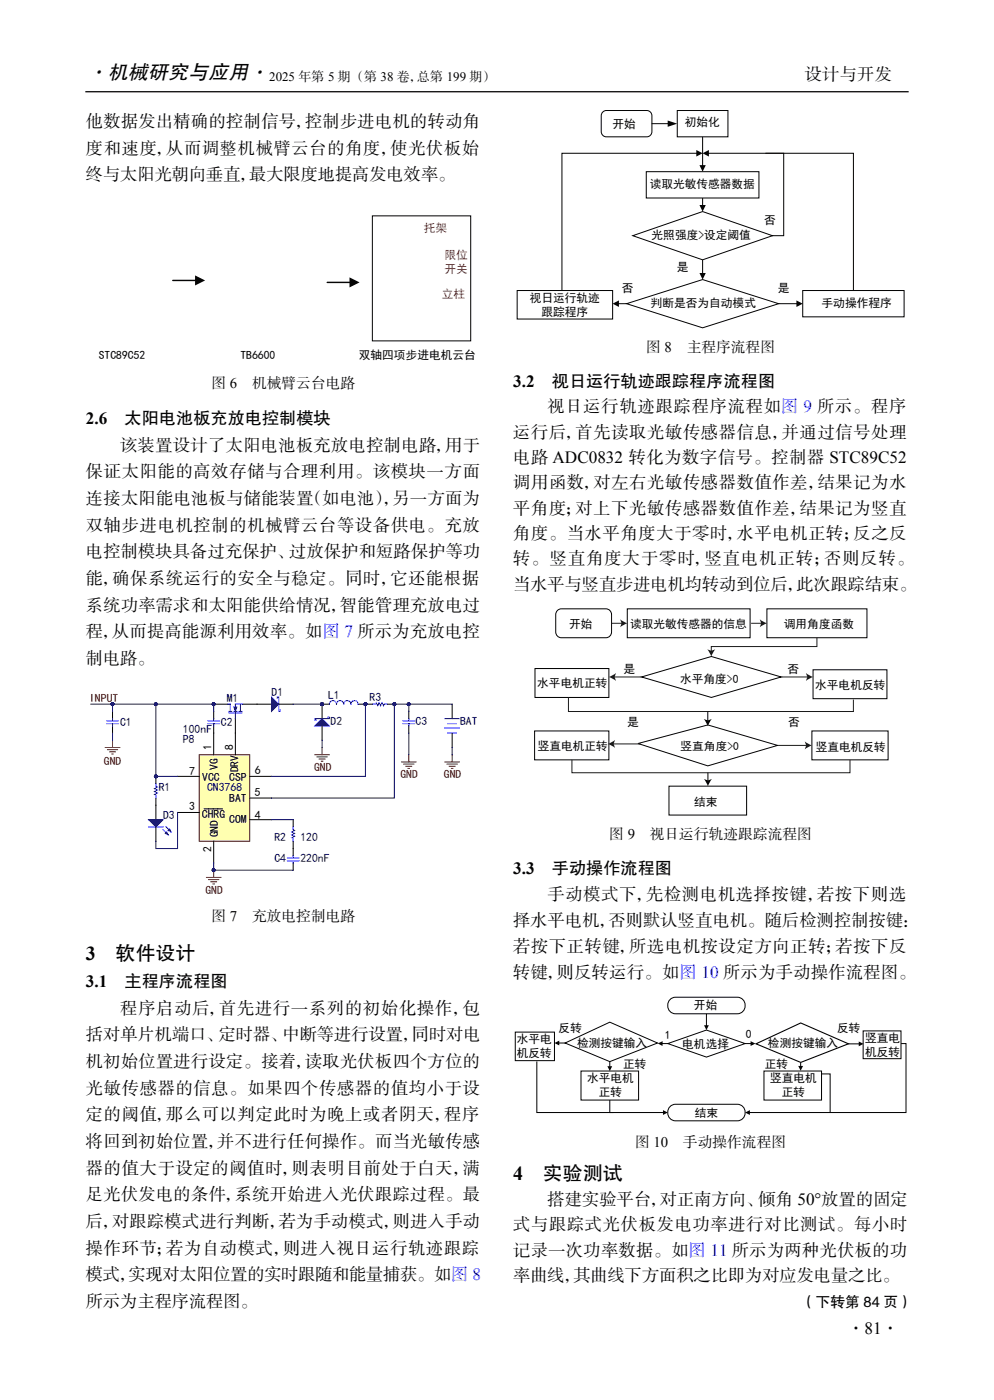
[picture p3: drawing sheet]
<svg xmlns="http://www.w3.org/2000/svg" width="210mm" height="296mm" viewBox="0 0 210 296" stroke-linecap="round" stroke-linejoin="round" font-family="sans-serif">
<path d="M78.7 45.6h20.7v26.5h-20.7z" fill="none" stroke="#000" stroke-width=".21"/>
<path d="M36.5 59.3h5M69.1 59.7h5" fill="none" stroke="#000" stroke-width=".3"/>
<path d="M41.2 58.2l2.1 1.1-2.1 1.1zM73.8 58.6l2.2 1.1-2.2 1.1z" fill="#000"/>
<path d="M42.1 159.6h10.7v18.3h-10.7z" fill-rule="evenodd" fill="#ffffb0" stroke="#800000" stroke-width=".21"/>
<g fill="none" stroke="#000" stroke-width=".21">
<path d="M23.8 150.4v1.5M23.8 153.5v1.5M45.1 150.4v1.5M45.1 153.5v6.1M49.7 155v4.6M32.9 164.1v1.6M37.5 171.8h4.6M37.5 164.1h4.6M43.2 171h3.8M45.1 177.9v4.6M52.8 173.3h4.6M52.8 168.7h4.6"/>
<path d="M52.8 164.1h4.6M61.9 173.3v1.5M61.9 177.9v1.5"/>
</g>
<path d="M22.6 152.4h2.4M22.6 153h2.4M23.8 151.9v.5M23.8 153v.5M43.9 152.4h2.5M43.9 153h2.5M45.1 151.9v.5M45.1 153v.5M61.9 174.8v.6l.3 .2-.6 .3 .6 .3-.6 .3 .6 .3-.6 .3 .3 .2v.6" fill="none" stroke="#00f" stroke-width=".21"/>
<circle cx="32.9" cy="164.1" r=".29" fill="#000080"/>
<circle cx="32.9" cy="164.1" r=".29" fill="none" stroke="#000080" stroke-width=".21"/>
<path d="M32.9 168.7v1.6" fill="none" stroke="#000" stroke-width=".21"/>
<path d="M32.9 165.7v.6l.3 .1-.6 .3 .6 .3-.6 .4 .6 .3-.6 .3 .3 .1v.6" fill="none" stroke="#00f" stroke-width=".21"/>
<circle cx="32.9" cy="164.1" r=".29" fill="#000080"/>
<circle cx="32.9" cy="164.1" r=".29" fill="none" stroke="#000080" stroke-width=".21"/>
<circle cx="32.9" cy="164.1" r=".29" fill="#000080"/>
<circle cx="32.9" cy="164.1" r=".29" fill="none" stroke="#000080" stroke-width=".21"/>
<path d="M22.2 158h3.1M22.7 158.5h2.1M23.2 159h1.2M23.6 159.4h.3M23.8 156.5v1.5" fill="none" stroke="#800000" stroke-width=".21"/>
<path d="M32.9 170.3v3M32.9 174.8v3.1" fill="none" stroke="#000" stroke-width=".21"/>
<path d="M31.4 173.3h3.1l-1.6 1.5z" fill="#00f"/>
<path d="M31.4 173.3h3.1l-1.6 1.5zM34.5 175.4l1 1.1M35.1 174.8l1 1.1" fill="none" stroke="#00f" stroke-width=".21"/>
<path d="M34.9 176.2l.3-.3 .3 .6z" fill="#00f"/>
<path d="M34.9 176.2l.3-.3 .3 .6z" fill="none" stroke="#00f" stroke-width=".21"/>
<path d="M35.5 175.6l.3-.3 .3 .6z" fill="#00f"/>
<path d="M31.4 174.8h3.1M35.5 175.6l.3-.3 .3 .6z" fill="none" stroke="#00f" stroke-width=".21"/>
<path d="M43.6 185.5h3.1M44.1 186h2.1M44.5 186.4h1.3M45 186.9h.3M45.1 184v1.5" fill="none" stroke="#800000" stroke-width=".21"/>
<circle cx="45.1" cy="184" r=".29" fill="#000080"/>
<circle cx="45.1" cy="184" r=".29" fill="none" stroke="#000080" stroke-width=".21"/>
<circle cx="45.1" cy="184" r=".29" fill="#000080"/>
<circle cx="45.1" cy="184" r=".29" fill="none" stroke="#000080" stroke-width=".21"/>
<path d="M45.1 148.9h3.1M61.9 179.4v1.5M61.9 182.5v1.5" fill="none" stroke="#000" stroke-width=".21"/>
<path d="M60.7 181.4h2.5M60.7 182h2.5M61.9 180.9v.5M61.9 182v.5" fill="none" stroke="#00f" stroke-width=".21"/>
<circle cx="45.1" cy="148.9" r=".29" fill="#000080"/>
<circle cx="45.1" cy="148.9" r=".29" fill="none" stroke="#000080" stroke-width=".21"/>
<path d="M49.7 151.9v3.1M51.3 148.9h3" fill="none" stroke="#000" stroke-width=".21"/>
<path d="M48.4 150.7h2.7M48.4 150.4h.6M48.7 148.9v1.5M49.4 150.4h.6M49.7 150.7v1.2M50.5 150.4h.6M50.8 148.9v1.5M51.3 148.9h-1.6v1.5" fill="none" stroke="#00f" stroke-width=".21"/>
<path d="M49.4 149.5h.6l-.3 .9z" fill="#00f"/>
<path d="M48.2 148.9h.5M49.4 149.5h.6l-.3 .9z" fill="none" stroke="#00f" stroke-width=".21"/>
<circle cx="45.1" cy="148.9" r=".29" fill="#000080"/>
<circle cx="45.1" cy="148.9" r=".29" fill="none" stroke="#000080" stroke-width=".21"/>
<circle cx="45.1" cy="148.9" r=".29" fill="#000080"/>
<circle cx="45.1" cy="148.9" r=".29" fill="none" stroke="#000080" stroke-width=".21"/>
<path d="M54.3 148.9h3.1M58.9 148.9h3" fill="none" stroke="#000" stroke-width=".21"/>
<path d="M57.4 147.4l1.5 1.5-1.5 1.5z" fill="#00f"/>
<path d="M57.4 147.4l1.5 1.5-1.5 1.5zM58.6 147.7v-.3h.3v3h.3v-.3" fill="none" stroke="#00f" stroke-width=".21"/>
<path d="M68 148.9v3M68 153.5v3" fill="none" stroke="#000" stroke-width=".21"/>
<circle cx="68" cy="148.9" r=".29" fill="#000080"/>
<circle cx="68" cy="148.9" r=".29" fill="none" stroke="#000080" stroke-width=".21"/>
<path d="M66.5 153.5l1.5-1.6 1.6 1.6z" fill="#00f"/>
<path d="M66.5 153.5l1.5-1.6 1.6 1.6zM69.3 151.6h.3v.3h-3.1v.3h.3" fill="none" stroke="#00f" stroke-width=".21"/>
<circle cx="68" cy="148.9" r=".29" fill="#000080"/>
<circle cx="68" cy="148.9" r=".29" fill="none" stroke="#000080" stroke-width=".21"/>
<circle cx="68" cy="148.9" r=".29" fill="#000080"/>
<circle cx="68" cy="148.9" r=".29" fill="none" stroke="#000080" stroke-width=".21"/>
<path d="M66.5 159.6h3.1M68 158v1.6M67 160h2.1M67.4 160.5h1.3M67.9 160.9h.3" fill="none" stroke="#800000" stroke-width=".21"/>
<path d="M68 148.9h1.6" fill="none" stroke="#000" stroke-width=".21"/>
<circle cx="68" cy="148.9" r=".29" fill="#000080"/>
<circle cx="68" cy="148.9" r=".29" fill="none" stroke="#000080" stroke-width=".21"/>
<path d="M75.7 148.9h1.5" fill="none" stroke="#000" stroke-width=".21"/>
<circle cx="77.2" cy="148.9" r=".29" fill="#000080"/>
<circle cx="77.2" cy="148.9" r=".29" fill="none" stroke="#000080" stroke-width=".21"/>
<path d="M69.6 148.9a.75 .75 0 0 1 .7-.8 .75 .75 0 0 1 .8 .8 .76 .76 0 0 1 .7-.8 .76 .76 0 0 1 .8 .8 .76 .76 0 0 1 .8-.8 .76 .76 0 0 1 .7 .8M74.2 148.9a.75 .75 0 0 1 .7-.8 .75 .75 0 0 1 .8 .8" fill="none" stroke="#00f" stroke-width=".21"/>
<circle cx="68" cy="148.9" r=".29" fill="#000080"/>
<circle cx="68" cy="148.9" r=".29" fill="none" stroke="#000080" stroke-width=".21"/>
<circle cx="77.2" cy="148.9" r=".29" fill="#000080"/>
<circle cx="77.2" cy="148.9" r=".29" fill="none" stroke="#000080" stroke-width=".21"/>
<circle cx="68" cy="148.9" r=".29" fill="#000080"/>
<circle cx="68" cy="148.9" r=".29" fill="none" stroke="#000080" stroke-width=".21"/>
<circle cx="77.2" cy="148.9" r=".29" fill="#000080"/>
<circle cx="77.2" cy="148.9" r=".29" fill="none" stroke="#000080" stroke-width=".21"/>
<path d="M81.8 148.9h1.5" fill="none" stroke="#000" stroke-width=".21"/>
<circle cx="83.3" cy="148.9" r=".29" fill="#000080"/>
<circle cx="83.3" cy="148.9" r=".29" fill="none" stroke="#000080" stroke-width=".21"/>
<path d="M77.2 148.9h1.5" fill="none" stroke="#000" stroke-width=".21"/>
<circle cx="77.2" cy="148.9" r=".29" fill="#000080"/>
<circle cx="77.2" cy="148.9" r=".29" fill="none" stroke="#000080" stroke-width=".21"/>
<path d="M78.7 148.9h.6l.2-.3 .3 .6 .3-.6 .3 .6 .3-.6 .3 .6 .2-.3h.6" fill="none" stroke="#00f" stroke-width=".21"/>
<circle cx="83.3" cy="148.9" r=".29" fill="#000080"/>
<circle cx="83.3" cy="148.9" r=".29" fill="none" stroke="#000080" stroke-width=".21"/>
<circle cx="77.2" cy="148.9" r=".29" fill="#000080"/>
<circle cx="77.2" cy="148.9" r=".29" fill="none" stroke="#000080" stroke-width=".21"/>
<circle cx="83.3" cy="148.9" r=".29" fill="#000080"/>
<circle cx="83.3" cy="148.9" r=".29" fill="none" stroke="#000080" stroke-width=".21"/>
<circle cx="77.2" cy="148.9" r=".29" fill="#000080"/>
<g fill="none" stroke="#000080" stroke-width=".21">
<path d="M19.2 148.9h13.7v15.2h4.6M23.8 155v1.5"/>
<circle cx="77.2" cy="148.9" r=".29"/>
</g>
<path d="M86.4 150.4v1.5M86.4 153.5v1.5M95.5 148.9v3M95.5 155v3" fill="none" stroke="#000" stroke-width=".21"/>
<path d="M85.1 152.4h2.5M85.1 153h2.5M86.4 151.9v.5M86.4 153v.5M94 153.9h3.1M94 151.9h3.1M94.6 153h1.8M94.6 155h1.8" fill="none" stroke="#00f" stroke-width=".21"/>
<path d="M86.4 159.6v1.5M95.5 159.6v1.5M84.8 161.1h3.1M85.3 161.6h2.1M85.8 162h1.2M86.2 162.5h.3M94 161.1h3.1M94.5 161.6h2.1M94.9 162h1.2M95.4 162.5h.3" fill="none" stroke="#800000" stroke-width=".21"/>
<circle cx="32.9" cy="164.1" r=".29" fill="#000080"/>
<circle cx="32.9" cy="164.1" r=".29" fill="none" stroke="#000080" stroke-width=".21"/>
<circle cx="32.9" cy="148.9" r=".29" fill="#000080"/>
<circle cx="32.9" cy="148.9" r=".29" fill="none" stroke="#000080" stroke-width=".21"/>
<circle cx="23.8" cy="148.9" r=".29" fill="#000080"/>
<circle cx="23.8" cy="148.9" r=".29" fill="none" stroke="#000080" stroke-width=".21"/>
<circle cx="32.9" cy="164.1" r=".29" fill="#000080"/>
<circle cx="32.9" cy="164.1" r=".29" fill="none" stroke="#000080" stroke-width=".21"/>
<circle cx="32.9" cy="148.9" r=".29" fill="#000080"/>
<circle cx="32.9" cy="148.9" r=".29" fill="none" stroke="#000080" stroke-width=".21"/>
<circle cx="23.8" cy="148.9" r=".29" fill="#000080"/>
<g fill="none" stroke="#000080" stroke-width=".21">
<path d="M23.8 148.9v1.5"/>
<circle cx="23.8" cy="148.9" r=".29"/>
</g>
<circle cx="23.8" cy="148.9" r=".29" fill="#000080"/>
<circle cx="23.8" cy="148.9" r=".29" fill="none" stroke="#000080" stroke-width=".21"/>
<circle cx="23.8" cy="148.9" r=".29" fill="#000080"/>
<g fill="none" stroke="#000080" stroke-width=".21">
<path d="M32.9 148.9h12.2v1.5M37.5 171.8v7.6h-4.6v-1.5"/>
<circle cx="23.8" cy="148.9" r=".29"/>
</g>
<circle cx="45.1" cy="148.9" r=".29" fill="#000080"/>
<circle cx="45.1" cy="148.9" r=".29" fill="none" stroke="#000080" stroke-width=".21"/>
<circle cx="32.9" cy="148.9" r=".29" fill="#000080"/>
<circle cx="32.9" cy="148.9" r=".29" fill="none" stroke="#000080" stroke-width=".21"/>
<circle cx="45.1" cy="148.9" r=".29" fill="#000080"/>
<circle cx="45.1" cy="148.9" r=".29" fill="none" stroke="#000080" stroke-width=".21"/>
<circle cx="32.9" cy="148.9" r=".29" fill="#000080"/>
<g fill="none" stroke="#000080" stroke-width=".21">
<path d="M57.4 173.3h4.5M45.1 182.5v1.5h16.8"/>
<circle cx="32.9" cy="148.9" r=".29"/>
</g>
<circle cx="45.1" cy="184" r=".29" fill="#000080"/>
<circle cx="45.1" cy="184" r=".29" fill="none" stroke="#000080" stroke-width=".21"/>
<circle cx="45.1" cy="184" r=".29" fill="#000080"/>
<g fill="none" stroke="#000080" stroke-width=".21">
<path d="M61.9 148.9h6.1M68 156.5v1.5"/>
<circle cx="45.1" cy="184" r=".29"/>
</g>
<circle cx="68" cy="148.9" r=".29" fill="#000080"/>
<circle cx="68" cy="148.9" r=".29" fill="none" stroke="#000080" stroke-width=".21"/>
<circle cx="68" cy="148.9" r=".29" fill="#000080"/>
<g fill="none" stroke="#000080" stroke-width=".21">
<path d="M77.2 148.9v15.2h-19.8"/>
<circle cx="68" cy="148.9" r=".29"/>
</g>
<circle cx="77.2" cy="148.9" r=".29" fill="#000080"/>
<circle cx="77.2" cy="148.9" r=".29" fill="none" stroke="#000080" stroke-width=".21"/>
<circle cx="77.2" cy="148.9" r=".29" fill="#000080"/>
<g fill="none" stroke="#000080" stroke-width=".21">
<path d="M86.4 148.9h9.1"/>
<circle cx="77.2" cy="148.9" r=".29"/>
</g>
<circle cx="86.4" cy="148.9" r=".29" fill="#000080"/>
<circle cx="86.4" cy="148.9" r=".29" fill="none" stroke="#000080" stroke-width=".21"/>
<circle cx="86.4" cy="148.9" r=".29" fill="#000080"/>
<g fill="none" stroke="#000080" stroke-width=".21">
<path d="M86.4 155v4.6M86.4 150.4v-1.5h-3.1v19.8h-25.9"/>
<circle cx="86.4" cy="148.9" r=".29"/>
</g>
<circle cx="83.3" cy="148.9" r=".29" fill="#000080"/>
<circle cx="83.3" cy="148.9" r=".29" fill="none" stroke="#000080" stroke-width=".21"/>
<circle cx="86.4" cy="148.9" r=".29" fill="#000080"/>
<circle cx="86.4" cy="148.9" r=".29" fill="none" stroke="#000080" stroke-width=".21"/>
<circle cx="83.3" cy="148.9" r=".29" fill="#000080"/>
<circle cx="83.3" cy="148.9" r=".29" fill="none" stroke="#000080" stroke-width=".21"/>
<circle cx="86.4" cy="148.9" r=".29" fill="#000080"/>
<g fill="none" stroke="#000080" stroke-width=".21">
<path d="M95.5 158v1.6"/>
<circle cx="86.4" cy="148.9" r=".29"/>
</g>
<g fill="none" stroke="#000" stroke-width=".21">
<path d="M127.5 23.6l.6-.2h8.6a1.09 1.09 0 0 1 1 1.1v3.3a1.1 1.1 0 0 1-1 1.1h-8.6a1.09 1.09 0 0 1-1.1-1.1v-3.3zM136.5 36.3h23.8v5.6h-23.8zM137.7 26.1h3.6M143.1 23.4h10.7v5.5h-10.7zM147.3 32.4h-28.6v29M148.4 28.9v6.2M149.6 32.4h16v17.4h-2.6M161.7 32.4h18.6v29M133.7 49.8l14.7-5.1 14.8 5.1-14.8 5.1zM148.4 41.9v1.6M148.4 54.9v3M109.3 61.4h20.1v6.1h-20.1z"/>
<path d="M130.6 64.2h1.8M132.4 64.2l16-5.1 16.1 5.1-16.1 5.1zM164.5 64.2h3.9M169.6 61.4h21.4v5.6h-21.4zM117.9 129l.7-.3h9.4a1.2 1.2 0 0 1 1.2 1.2v3.7a1.21 1.21 0 0 1-1.2 1.2h-9.4a1.2 1.2 0 0 1-1.2-1.2v-3.7l.1-.3zM132.5 128.7h26v6.1h-26zM162 128.7h21.2v6.1h-21.2zM112.9 154.5h15.7v6.2h-15.7zM113 141.4h15.6v6.1h-15.6zM134.8 157.2l14.7-3.9 14.8 4.3-14.8 4.3zM135.5 143.1l14.8-4.3 14.7 4.3-14.7 4.4zM149.5 150.4v2.1"/>
<path d="M171.5 154.5h16.1v6.2h-16.1zM141.3 166.2h16.4v6.1h-16.4zM149.6 163.4v1.8"/>
</g>
<path d="M141.1 25.5l2 .6-2 .7zM147.1 31.7l1.3 .7-1.3 .7zM147.8 34.9h1.3l-.7 1.4zM148.4 32.4l1.4-.7v1.4zM147.8 57.7h1.3l-.7 1.4zM147.8 43.3h1.3l-.7 1.4zM129.4 64.2l1.4-.7v1.4zM168.3 63.5l1.3 .7-1.3 .7z" fill="#000"/>
<path d="M129.2 131.8h2.3M120.1 147.5v2.9h60.2v-2.5M120.8 160.7v2.7h58.8v-2.7" fill="none" stroke="#231815" stroke-width=".21"/>
<path d="M148.7 152l.8 .3 .9-.3-.9 1.5zM148.7 164.7l.9 .3 .8-.3-.8 1.5z" fill="#000"/>
<path d="M131 130.9l1.5 .9-1.5 .8 .3-.8z" fill="#231815"/>
<path d="M158.7 131.8h2.3" fill="none" stroke="#231815" stroke-width=".21"/>
<path d="M160.5 130.9l1.5 .9-1.5 .8 .3-.8z" fill="#231815"/>
<path d="M172.6 134.8v1.9h-22.3v1" fill="none" stroke="#231815" stroke-width=".21"/>
<path d="M149.4 137.3l.9 .3 .8-.3-.8 1.5z" fill="#231815"/>
<path d="M171.8 141.6h15.6v6.1h-15.6z" fill="none" stroke="#000" stroke-width=".21"/>
<path d="M165 143.1h5.7" fill="none" stroke="#231815" stroke-width=".21"/>
<path d="M170.3 142.3l1.5 .8-1.5 .9 .3-.9z" fill="#231815"/>
<path d="M129.7 143.1h5.8" fill="none" stroke="#231815" stroke-width=".21"/>
<path d="M128.6 143.1l1.5-.8-.3 .8 .3 .9z" fill="#231815"/>
<path d="M129.5 157.3h5.8" fill="none" stroke="#231815" stroke-width=".21"/>
<path d="M128.4 157.3l1.5-.9-.3 .9 .3 .8z" fill="#231815"/>
<path d="M164.3 157.6h6.2" fill="none" stroke="#231815" stroke-width=".21"/>
<path d="M170 156.8l1.5 .8-1.5 .8 .3-.8z" fill="#231815"/>
<g fill="none" stroke="#000" stroke-width=".21">
<path d="M108.9 218.2h8.2v6.1h-8.2zM141.6 211.3l.7-.4 .4-.1h13.1a1.75 1.75 0 0 1 1.6 1.8 1.75 1.75 0 0 1-1.6 1.7h-13.1a1.78 1.78 0 0 1-1.5-1.1 1.78 1.78 0 0 1 .4-1.9zM149.2 214.3v2.6M182.4 218h8v5.8h-8zM113.4 224.4v10.8h26.8M118 220.5h1.4M119.4 220.5l9.4-4.4 10.1 4.4-10.1 4zM122.7 226.4h12.2v6.2h-12.2zM128.8 232.6v2.6h.8M128.8 224.5v1.1M139.4 220.6h1.8M141.1 220.6l8.1-2.8 8.2 2.8-8.2 2.9z"/>
<path d="M141.6 234l.7-.5h.4h13.1a1.75 1.75 0 0 1 1.6 1.7 1.75 1.75 0 0 1-1.6 1.8h-13.1a1.78 1.78 0 0 1-1.5-1.2 1.78 1.78 0 0 1 .4-1.8zM157.4 220.6h1.8M161.4 226.4h12.2v6.2h-12.2zM169.2 224.7v.9M173.6 227.1h1.8v8.1M179.2 220.7h2.4M190.4 220.6h1v14.6h-33.1"/>
</g>
<path d="M148.7 216.8h1.1l-.6 1zM117.1 220.5l1.1-.5v1zM128.3 225.4h1l-.5 1zM139 220.6l1-.5v1zM140.1 234.7l1 .5-1 .5zM157.4 235.2l1-.5v1zM158.6 220.1l1 .5-1 .6zM168.6 225.4h1.1l-.5 1zM181.4 220.2l1 .5-1 .5z" fill="#000"/>
<path d="M159.7 220.7l9.5-4.4 10 4.4-10 3.9z" fill="none" stroke="#000" stroke-width=".23"/>
<path d="M18.2 19.4h173.6" fill="none" stroke="#000" stroke-width=".27"/>
<text font-size="4.3" x="18.6" y="16.8">·机械研究与应用·</text>
<g font-size="4.2">
<text x="18.2" y="202.9">3</text>
<text x="24.4" y="202.9">软件设计</text>
<text x="108.4" y="249.4">4</text>
<text x="114.7" y="249.4">实验测试</text>
</g>
<g font-size="3.6">
<text x="170" y="16.9">设计与开发</text>
<text x="18.2" y="26.9">他数据发出精确的控制信号，控制步进电机的转动角</text>
<text x="18.2" y="32.5">度和速度，从而调整机械臂云台的角度，使光伏板始</text>
<text x="18.2" y="38.1">终与太阳光朝向垂直，最大限度地提高发电效率。</text>
<text x="108.4" y="81.8">3.2</text>
<text x="116.6" y="81.8">视日运行轨迹跟踪程序流程图</text>
<text x="18.2" y="89.7">2.6</text>
<text x="26.3" y="89.7">太阳电池板充放电控制模块</text>
<text x="115.7" y="87.2">视日运行轨迹跟踪程序流程如图 9 所示。程序</text>
<text x="25.4" y="95.3">该装置设计了太阳电池板充放电控制电路，用于</text>
<text x="108.4" y="92.5">运行后，首先读取光敏传感器信息，并通过信号处理</text>
<text x="18.2" y="101">保证太阳能的高效存储与合理利用。该模块一方面</text>
<text x="108.4" y="97.9">电路 ADC0832 转化为数字信号。控制器 STC89C52</text>
<text x="18.2" y="106.6">连接太阳能电池板与储能装置（如电池），另一方面为</text>
<text x="108.4" y="103.2">调用函数，对左右光敏传感器数值作差，结果记为水</text>
<text x="18.2" y="112.2">双轴步进电机控制的机械臂云台等设备供电。充放</text>
<text x="108.4" y="108.6">平角度；对上下光敏传感器数值作差，结果记为竖直</text>
<text x="108.4" y="114">角度。当水平角度大于零时，水平电机正转；反之反</text>
<text x="18.2" y="117.9">电控制模块具备过充保护、过放保护和短路保护等功</text>
<text x="108.4" y="119.3">转。竖直角度大于零时，竖直电机正转；否则反转。</text>
<text x="18.2" y="123.5">能，确保系统运行的安全与稳定。同时，它还能根据</text>
<text x="108.4" y="124.7">当水平与竖直步进电机均转动到位后，此次跟踪结束。</text>
<text x="18.2" y="129.1">系统功率需求和太阳能供给情况，智能管理充放电过</text>
<text x="18.2" y="134.8">程，从而提高能源利用效率。如图 7 所示为充放电控</text>
<text x="18.2" y="140.4">制电路。</text>
<text x="108.4" y="184.7">3.3</text>
<text x="116.6" y="184.7">手动操作流程图</text>
<text x="115.7" y="190.3">手动模式下，先检测电机选择按键，若按下则选</text>
<text x="108.4" y="195.8">择水平电机，否则默认竖直电机。随后检测控制按键：</text>
<text x="108.4" y="201.3">若按下正转键，所选电机按设定方向正转；若按下反</text>
<text x="18.2" y="208.7">3.1</text>
<text x="26.3" y="208.7">主程序流程图</text>
<text x="108.4" y="206.9">转键，则反转运行。如图 10 所示为手动操作流程图。</text>
<text x="25.4" y="214.3">程序启动后，首先进行一系列的初始化操作，包</text>
<text x="18.2" y="220">括对单片机端口、定时器、中断等进行设置，同时对电</text>
<text x="18.2" y="225.6">机初始位置进行设定。接着，读取光伏板四个方位的</text>
<text x="18.2" y="231.3">光敏传感器的信息。如果四个传感器的值均小于设</text>
<text x="18.2" y="236.9">定的阈值，那么可以判定此时为晚上或者阴天，程序</text>
<text x="18.2" y="242.5">将回到初始位置，并不进行任何操作。而当光敏传感</text>
<text x="18.2" y="248.2">器的值大于设定的阈值时，则表明目前处于白天，满</text>
<text x="18.2" y="253.8">足光伏发电的条件，系统开始进入光伏跟踪过程。最</text>
<text x="115.7" y="254.8">搭建实验平台，对正南方向、倾角 50°放置的固定</text>
<text x="18.2" y="259.5">后，对跟踪模式进行判断，若为手动模式，则进入手动</text>
<text x="108.4" y="260.1">式与跟踪式光伏板发电功率进行对比测试。每小时</text>
<text x="18.2" y="265.1">操作环节；若为自动模式，则进入视日运行轨迹跟踪</text>
<text x="108.4" y="265.5">记录一次功率数据。如图 11 所示为两种光伏板的功</text>
<text x="18.2" y="270.7">模式，实现对太阳位置的实时跟随和能量捕获。如图 8</text>
<text x="108.4" y="270.8">率曲线，其曲线下方面积之比即为对应发电量之比。</text>
<text x="18.2" y="276.4">所示为主程序流程图。</text>
<text x="179" y="282.1">·81·</text>
</g>
<g font-size="3.1">
<text x="136.5" y="74.5">图 8</text>
<text x="145.1" y="74.5">主程序流程图</text>
<text x="44.7" y="82">图 6</text>
<text x="53.2" y="82">机械臂云台电路</text>
<text x="128.7" y="177.5">图 9</text>
<text x="137.3" y="177.5">视日运行轨迹跟踪流程图</text>
<text x="44.7" y="194.7">图 7</text>
<text x="53.2" y="194.7">充放电控制电路</text>
<text x="134.2" y="242.5">图 10</text>
<text x="144.3" y="242.5">手动操作流程图</text>
<text x="169.2" y="276.4">（下转第 84 页）</text>
</g>
<text font-size="2.7" x="56.9" y="17">2025 年第 5 期 （第 38 卷，总第 199 期）</text>
<g font-size="2.5">
<text x="129.4" y="27">开始</text>
<text x="144.7" y="26.7">初始化</text>
<text x="137.3" y="39.7">读取光敏传感器数据</text>
<text x="161.4" y="47.4">否</text>
<text x="137.7" y="50.6">光照强度&gt;设定阈值</text>
<text x="143" y="57.4">是</text>
<text x="111.9" y="63.8">视日运行轨迹</text>
<text x="131.4" y="61.8">否</text>
<text x="137.5" y="65">判断是否为自动模式</text>
<text x="164.3" y="61.8">是</text>
<text x="173.6" y="64.9">手动操作程序</text>
<text x="114.4" y="66.7">跟踪程序</text>
<text x="20.9" y="76">STC89C52</text>
<text x="50.8" y="76">TB6600</text>
<text x="75.8" y="76">双轴四项步进电机云台</text>
<text x="120.2" y="132.9">开始</text>
<text x="133.1" y="132.9">读取光敏传感器的信息</text>
<text x="165.6" y="132.9">调用角度函数</text>
<text x="131.7" y="142.4">是</text>
<text x="166.4" y="142.4">否</text>
<text x="113.5" y="145.3">水平电机正转</text>
<text x="143.7" y="144.4">水平角度&gt;0</text>
<text x="172.2" y="145.6">水平电机反转</text>
<text x="132.5" y="153.5">是</text>
<text x="166.5" y="153.5">否</text>
<text x="44.7" y="158.5" transform="rotate(-90 44.7 158.5)">1</text>
<text x="49.3" y="158.5" transform="rotate(-90 49.3 158.5)">8</text>
<text x="113.6" y="158.6">竖直电机正转</text>
<text x="172.3" y="158.8">竖直电机反转</text>
<text x="40" y="163.9">7</text>
<text x="42.7" y="165.2">VCC</text>
<text x="46" y="162.8" transform="rotate(-90 46 162.8)">VG</text>
<text x="48.4" y="165.2">CSP</text>
<text x="50.4" y="163.3" transform="rotate(-90 50.4 163.3)">DRV</text>
<text x="53.8" y="163.7">6</text>
<text x="40" y="171.3">3</text>
<text x="42.6" y="173">CHRG</text>
<text x="48.4" y="169.6">BAT</text>
<text x="53.8" y="173.1">4</text>
<text x="53.8" y="168.4">5</text>
<text x="146.6" y="170.4">结束</text>
<text x="46.1" y="177" transform="rotate(-90 46.1 177)">GND</text>
<text x="48.4" y="174.1">COM</text>
<text x="44.7" y="180" transform="rotate(-90 44.7 180)">2</text>
<text x="146.6" y="213.3">开始</text>
<text x="109.2" y="220.5">水平电</text>
<text x="118" y="218.1">反转</text>
<text x="121.9" y="221.3">检测按键输入</text>
<text x="140.4" y="219.6">1</text>
<text x="144.1" y="221.5">电机选择</text>
<text x="157.6" y="219.5">0</text>
<text x="162.3" y="221.4">检测按键输入</text>
<text x="176.9" y="218.1">反转</text>
<text x="182.8" y="220.2">竖直电</text>
<text x="109.2" y="223.5">机反转</text>
<text x="131.6" y="225.8">正转</text>
<text x="161.6" y="225.8">正转</text>
<text x="182.8" y="223.2">机反转</text>
<text x="124.1" y="228.8">水平电机</text>
<text x="126.5" y="231.8">正转</text>
<text x="162.7" y="228.8">竖直电机</text>
<text x="165.2" y="231.8">正转</text>
<text x="146.8" y="236.2">结束</text>
</g>
<g font-size="2.5" fill="#e60012">
<text x="89.6" y="49">托架</text>
<text x="93.9" y="54.7">限位</text>
<text x="93.9" y="57.7">开关</text>
<text x="93.4" y="63">立柱</text>
</g>
<g font-size="2.5" fill="#800000">
<text x="18.8" y="148.5">INPUT</text>
<text x="21.9" y="161.6">GND</text>
<text x="66.3" y="162.9">GND</text>
<text x="84.6" y="164.6">GND</text>
<text x="93.8" y="164.6">GND</text>
<text x="43.4" y="189">GND</text>
</g>
<g font-size="2.5" fill="#000080">
<text x="47.9" y="148.4">M1</text>
<text x="57.4" y="147.1">D1</text>
<text x="69.3" y="147.8">L1</text>
<text x="78.1" y="148.2">R3</text>
<text x="25.4" y="153.6">C1</text>
<text x="38.7" y="155">100nF</text>
<text x="46.7" y="153.6">C2</text>
<text x="69.8" y="153.2">D2</text>
<text x="87.8" y="153.4">C3</text>
<text x="97.2" y="153.3">BAT</text>
<text x="38.7" y="157.1">P8</text>
<text x="33.5" y="167.2">R1</text>
<text x="43.8" y="167.3">CN3768</text>
<text x="34.5" y="173.1">D3</text>
<text x="58" y="177.9">R2</text>
<text x="63.5" y="177.9">120</text>
<text x="58" y="182.3">C4</text>
<text x="63.5" y="182.3">220nF</text>
</g>
<text font-size="2.4" x="143.8" y="158.6">竖直角度&gt;0</text>
</svg>
